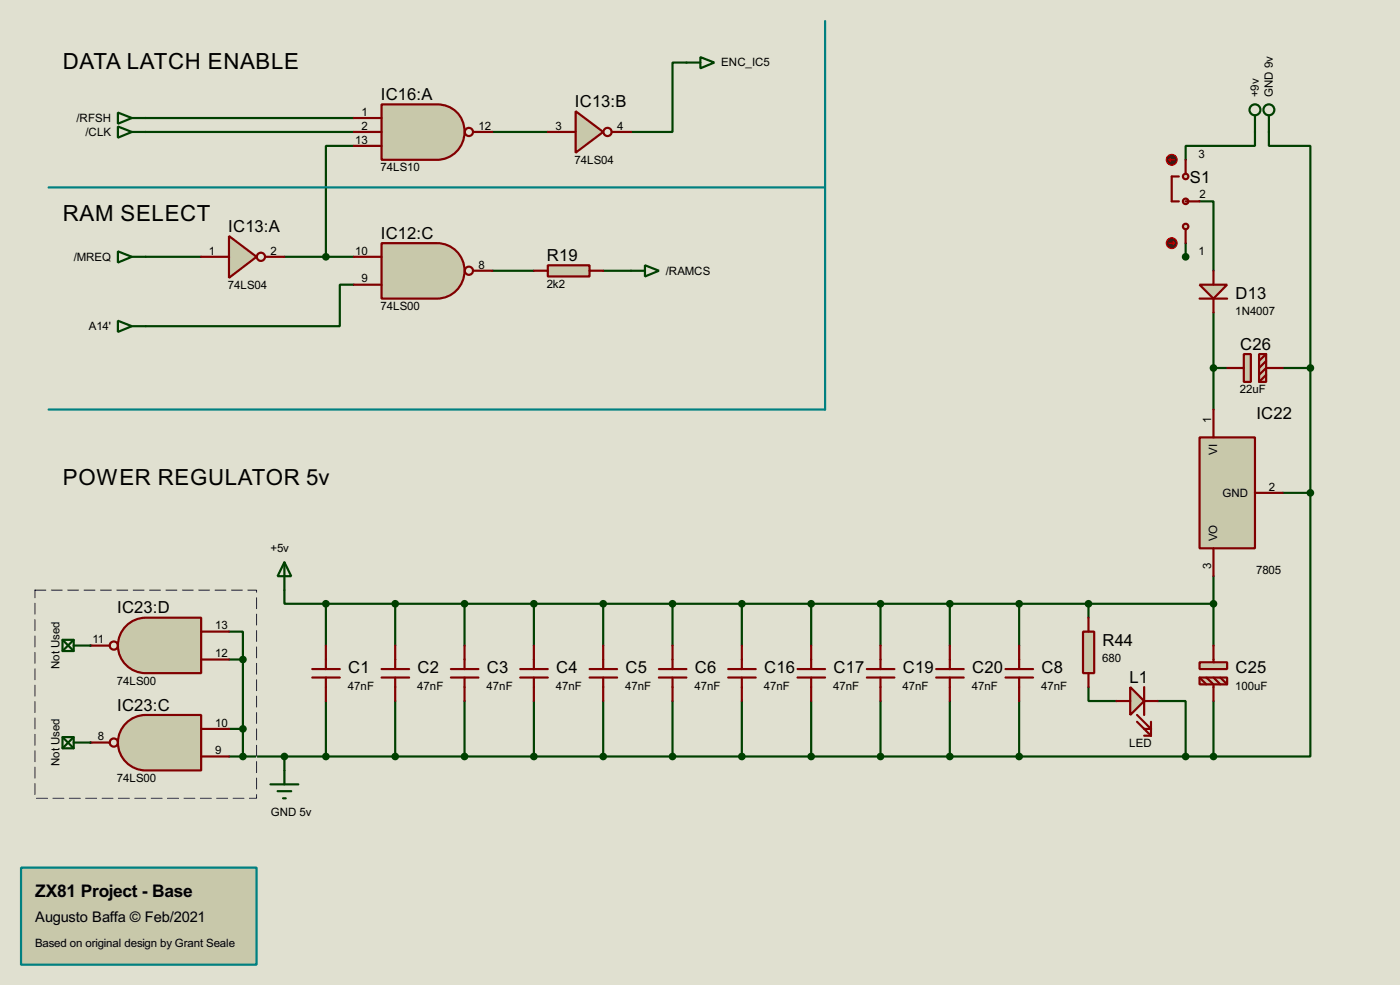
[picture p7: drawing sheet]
<svg xmlns="http://www.w3.org/2000/svg" width="256mm" height="180mm" viewBox="0 0 256 180" stroke-linecap="round" stroke-linejoin="round" font-family="sans-serif">
<path d="M0 0h256.5v180.3h-256.5z" fill="#e0e0d0"/>
<g fill="none" stroke="#004000" stroke-width=".4">
<path d="M26.7 24.2h38.1M26.7 21.6h38.1M64.8 26.7h-5.1v20.3M90.2 24.2h10.2M219.8 36.9h2.5v12.7M229.9 24.2v2.5h-12.7v2.6M232.5 24.2v2.5h7.6v40.7M26.7 47h10.2M52.1 47h12.7M90.2 49.6h7.6M110.5 49.6h5.1M222.3 57.2v17.8"/>
<path d="M222.3 67.4h2.5M235 67.4h5.1M240.1 67.4v22.8M235 90.2h5.1M240.1 90.2v48.3h-17.8M42 115.6h2.5v5.1M52.1 108v2.5h7.6M59.7 110.5h162.6M59.7 110.5v7.7M72.4 110.5v7.7M85.1 110.5v7.7M97.8 110.5v7.7"/>
<path d="M110.5 110.5v7.7M123.2 110.5v7.7M135.9 110.5v7.7M148.6 110.5v7.7M161.3 110.5v7.7M174 110.5v7.7M186.7 110.5v7.7M199.4 110.5v2.6M222.3 105.5v12.7M42 120.7h2.5M42 133.4h2.5M42 138.5h180.3"/>
<path d="M44.5 120.7v17.8M52.1 138.5v2.5M59.7 128.3v10.2M72.4 128.3v10.2M85.1 128.3v10.2M97.8 128.3v10.2M110.5 128.3v10.2M123.2 128.3v10.2M135.9 128.3v10.2M148.6 128.3v10.2M161.3 128.3v10.2M174 128.3v10.2"/>
<path d="M186.7 128.3v10.2M199.4 125.8v2.5h5.1M212.1 128.3h5.1v10.2M222.3 128.3v10.2"/>
</g>
<g fill="#004000">
<circle cx="16.6" cy="118.2" r=".2"/>
<circle cx="16.6" cy="135.9" r=".2"/>
</g>
<path d="M125.8 11.5h-2.6v12.7h-7.6M64.8 52.1h-2.5v7.6h-35.6M217.2 44.5v2.5" fill="none" stroke="#004000" stroke-width=".4"/>
<path d="M69.9 19.1h10.2a5.1 5.1 0 0 1 5 5.1 5.1 5.1 0 0 1-5 5.1h-10.2z" fill-rule="evenodd" fill="#c8c8aa" stroke="#800000" stroke-width=".4"/>
<g fill="none" stroke="#800000" stroke-width=".4">
<path d="M64.8 21.6h5.1M64.8 24.2h5.1M64.8 26.7h5.1M86.7 24.2h3.5"/>
<circle cx="85.9" cy="24.2" r=".75"/>
</g>
<path d="M105.5 20.4l5 3.8-5 3.8z" fill="#c8c8aa" stroke="#800000" stroke-width=".4"/>
<g fill="none" stroke="#800000" stroke-width=".4">
<path d="M100.4 24.2h5.1M112.1 24.2h3.5"/>
<circle cx="111.3" cy="24.2" r=".75"/>
</g>
<path d="M69.9 44.5h10.2a5.1 5.1 0 0 1 5 5.1 5.1 5.1 0 0 1-5 5.1h-10.2z" fill-rule="evenodd" fill="#c8c8aa" stroke="#800000" stroke-width=".4"/>
<g fill="none" stroke="#800000" stroke-width=".4">
<path d="M64.8 47h5.1M64.8 52.1h5.1M86.7 49.6h3.5"/>
<circle cx="85.9" cy="49.6" r=".75"/>
</g>
<path d="M42 43.2l5 3.8-5 3.9z" fill="#c8c8aa" stroke="#800000" stroke-width=".4"/>
<g fill="none" stroke="#800000" stroke-width=".4">
<path d="M36.9 47h5.1M48.6 47h3.5"/>
<circle cx="47.8" cy="47" r=".75"/>
</g>
<circle cx="59.7" cy="47" r=".5" fill="#004000" stroke="#004000" stroke-width=".4"/>
<path d="M21.6 46l2.6 1-2.6 1.1zM24.2 47h2.5M115.6 49.6h2.6M118.2 48.6l2.5 1-2.5 1z" fill="none" stroke="#004000" stroke-width=".4"/>
<path d="M100.4 48.6h7.6v2h-7.6z" fill="#c8c8aa" stroke="#800000" stroke-width=".4"/>
<path d="M97.8 49.6h2.6M108 49.6h2.5" fill="none" stroke="#800000" stroke-width=".4"/>
<path d="M21.6 23.2l2.6 1-2.6 1zM21.6 20.6l2.6 1-2.6 1.1zM24.2 24.2h2.5M24.2 21.6h2.5" fill="none" stroke="#004000" stroke-width=".4"/>
<path d="M8.9 34.3h142.3" fill="none" stroke="#008080" stroke-width=".4"/>
<path d="M3.9 158.8h43.1v17.8h-43.1z" fill-rule="evenodd" fill="#c8c8aa" stroke="#008080" stroke-width=".4"/>
<path d="M22.8 114.9a5.1 5.1 0 0 1 3.9-1.8h10.2v10.1h-10.2a5.1 5.1 0 0 1-4.6-2.9 5.1 5.1 0 0 1 .7-5.4z" fill-rule="evenodd" fill="#c8c8aa" stroke="#800000" stroke-width=".4"/>
<g fill="none" stroke="#800000" stroke-width=".4">
<path d="M16.6 118.2h3.5M36.9 115.6h5.1M36.9 120.7h5.1"/>
<circle cx="20.8" cy="118.2" r=".75"/>
</g>
<path d="M22.8 132.7a5.1 5.1 0 0 1 3.9-1.8h10.2v10.1h-10.2a5.1 5.1 0 0 1-4.6-2.9 5.1 5.1 0 0 1 .7-5.4z" fill-rule="evenodd" fill="#c8c8aa" stroke="#800000" stroke-width=".4"/>
<g fill="none" stroke="#800000" stroke-width=".4">
<path d="M59.7 118.2v4.3M72.4 118.2v4.3M85.1 118.2v4.3M97.8 118.2v4.3M110.5 118.2v4.3M123.2 118.2v4.3M135.9 118.2v4.3M148.6 118.2v4.3M161.3 118.2v4.3M174 118.2v4.3M186.7 118.2v4.3M16.6 135.9h3.5"/>
<path d="M36.9 133.4h5.1M36.9 138.5h5.1M57.2 122.5h5.1M57.2 124h5.1M59.7 124v4.3M69.9 122.5h5.1M69.9 124h5.1M72.4 124v4.3M82.6 122.5h5.1M82.6 124h5.1M85.1 124v4.3M95.3 122.5h5.1"/>
<path d="M95.3 124h5.1M97.8 124v4.3M108 122.5h5.1M108 124h5.1M110.5 124v4.3M120.7 122.5h5.1M120.7 124h5.1M123.2 124v4.3M133.4 122.5h5.1M133.4 124h5.1M135.9 124v4.3M146.1 122.5h5.1"/>
<path d="M146.1 124h5.1M148.6 124v4.3M158.8 122.5h5.1M158.8 124h5.1M161.3 124v4.3M171.5 122.5h5.1M171.5 124h5.1M174 124v4.3M184.2 122.5h5.1M184.2 124h5.1M186.7 124v4.3"/>
<circle cx="20.8" cy="135.9" r=".75"/>
</g>
<g fill="#004000" stroke="#004000" stroke-width=".4">
<circle cx="44.5" cy="120.7" r=".5"/>
<circle cx="44.5" cy="133.4" r=".5"/>
<circle cx="44.5" cy="138.5" r=".5"/>
<circle cx="52.1" cy="138.5" r=".5"/>
<circle cx="174" cy="138.5" r=".5"/>
<circle cx="161.3" cy="138.5" r=".5"/>
<circle cx="148.6" cy="138.5" r=".5"/>
<circle cx="174" cy="110.5" r=".5"/>
<circle cx="161.3" cy="110.5" r=".5"/>
<circle cx="148.6" cy="110.5" r=".5"/>
<circle cx="59.7" cy="110.5" r=".5"/>
<circle cx="72.4" cy="110.5" r=".5"/>
<circle cx="85.1" cy="110.5" r=".5"/>
<circle cx="97.8" cy="110.5" r=".5"/>
<circle cx="110.5" cy="110.5" r=".5"/>
<circle cx="123.2" cy="110.5" r=".5"/>
<circle cx="135.9" cy="110.5" r=".5"/>
<circle cx="135.9" cy="138.5" r=".5"/>
<circle cx="123.2" cy="138.5" r=".5"/>
<circle cx="110.5" cy="138.5" r=".5"/>
<circle cx="97.8" cy="138.5" r=".5"/>
<circle cx="85.1" cy="138.5" r=".5"/>
<circle cx="72.4" cy="138.5" r=".5"/>
<circle cx="59.7" cy="138.5" r=".5"/>
</g>
<path d="M52.1 102.9l1.3 2.6h-2.5zM52.1 102.9v5.1M49.6 143.6h5.1M50.9 144.8h2.5M51.9 146.1h.5M52.1 141v2.6" fill="none" stroke="#004000" stroke-width=".4"/>
<path d="M207.1 125.8l2.5 2.5-2.5 2.6z" fill="#c8c8aa" stroke="#800000" stroke-width=".4"/>
<path d="M204.5 128.3h2.6M208.3 130.9l2.6 2.5h-1.3M208.3 132.1l2.6 2.6M209.6 125.8v5.1M209.6 134.7h1.3M209.6 128.3h2.5M210.9 132.1v2.6" fill="none" stroke="#800000" stroke-width=".4"/>
<circle cx="186.7" cy="138.5" r=".5" fill="#004000" stroke="#004000" stroke-width=".4"/>
<path d="M198.4 115.6h2.1v7.6h-2.1z" fill="#c8c8aa" stroke="#800000" stroke-width=".4"/>
<path d="M199.4 113.1v2.5M199.4 123.2v2.6" fill="none" stroke="#800000" stroke-width=".4"/>
<circle cx="186.7" cy="110.5" r=".5" fill="#004000" stroke="#004000" stroke-width=".4"/>
<g fill="#c8c8aa" stroke="#800000" stroke-width=".4">
<path d="M219.8 121.2h5v1.3h-5z"/>
<path d="M219.8 124h5v1.3h-5z"/>
</g>
<path d="M222.3 118.2v3M219.8 124l1.2 1.3M221 124l1.3 1.3v3M222.3 124l1.3 1.3M223.6 124l1.2 1.3" fill="none" stroke="#800000" stroke-width=".4"/>
<g fill="#004000" stroke="#004000" stroke-width=".4">
<circle cx="199.4" cy="110.5" r=".5"/>
<circle cx="217.2" cy="138.5" r=".5"/>
</g>
<path d="M219.8 80.1h10.1v20.3h-10.1z" fill="#c8c8aa" stroke="#800000" stroke-width=".4"/>
<path d="M222.3 75v5.1M229.9 90.2h5.1M222.3 100.4v5.1" fill="none" stroke="#800000" stroke-width=".4"/>
<g fill="#004000" stroke="#004000" stroke-width=".4">
<circle cx="222.3" cy="110.5" r=".5"/>
<circle cx="222.3" cy="138.5" r=".5"/>
</g>
<g fill="#c8c8aa" stroke="#800000" stroke-width=".4">
<path d="M227.9 64.8h1.3v5.1h-1.3z"/>
<path d="M230.7 64.8h1.3v5.1h-1.3z"/>
</g>
<path d="M224.8 67.4h3.1M232 64.8l-1.3 1.3M232 66.1l-1.3 1.3M232 68.6l-1.3 1.3M235 67.4h-3l-1.3 1.2" fill="none" stroke="#800000" stroke-width=".4"/>
<path d="M219.8 52.1h5l-2.5 2.6z" fill="#c8c8aa" stroke="#800000" stroke-width=".4"/>
<path d="M216 32.3h-1.3v4.6h1.3M219.8 54.7h5M222.3 49.6v2.5M222.3 54.7v2.5" fill="none" stroke="#800000" stroke-width=".4"/>
<g fill="#004000" stroke="#004000" stroke-width=".4">
<circle cx="222.3" cy="67.4" r=".5"/>
<circle cx="240" cy="90.2" r=".5"/>
</g>
<g fill="#c8c8aa" stroke="#800000" stroke-width=".4">
<circle cx="217.2" cy="32.3" r=".5"/>
<circle cx="217.2" cy="41.5" r=".5"/>
<circle cx="217.2" cy="36.9" r=".5"/>
</g>
<path d="M217.2 29.3v2.5M217.2 36.9h2.6M217.2 42v2.5" fill="none" stroke="#800000" stroke-width=".4"/>
<circle cx="214.6" cy="29.3" r="1" fill="#400000" stroke="#f00" stroke-width=".2"/>
<path d="M214.2 29.3l.2 .2M214.2 29.3h1M214.4 29l-.2 .3" fill="none" stroke="#f00" stroke-width=".2"/>
<circle cx="214.6" cy="44.5" r="1" fill="#400000" stroke="#f00" stroke-width=".2"/>
<path d="M214.2 44.5h1M214.9 44.3l.3 .2M215.2 44.5l-.3 .3" fill="none" stroke="#f00" stroke-width=".2"/>
<g fill="none" stroke="#004000" stroke-width=".4">
<path d="M125.8 11.5h2.5M128.3 10.5l2.6 1-2.6 1zM229.9 21.1v3.1M232.5 21.1v3.1M21.6 58.7l2.6 1-2.6 1.1zM24.2 59.7h2.5M11.5 117.1h2v2.1h-2zM11.5 117.1l2 2.1M13.5 118.2h3.1M13.5 117.1l-2 2.1M11.5 134.9h2v2.1h-2zM11.5 134.9l2 2.1"/>
<path d="M13.5 135.9h3.1M13.5 134.9l-2 2.1"/>
<circle cx="229.9" cy="20.1" r="1"/>
<circle cx="232.4" cy="20.1" r="1"/>
</g>
<g fill="#004000" stroke="#004000" stroke-width=".4">
<circle cx="240" cy="67.4" r=".5"/>
<circle cx="217.2" cy="47" r=".5"/>
</g>
<path d="M151.2 3.9v71.1h-142.3" fill="none" stroke="#008080" stroke-width=".4"/>
<path d="M6.4 108h40.6v38.1h-40.6z" fill="none" stroke="#e0e0d0" stroke-width=".18"/>
<path d="M6.4 108h40.6v38.1h-40.6z" fill="none" stroke="#000080" stroke-width=".18" stroke-dasharray="2 1"/>
<g font-size="4.6">
<text x="11.5" y="12.5">DATA LATCH ENABLE</text>
<text x="11.5" y="40.5">RAM SELECT</text>
<text x="11.5" y="88.8">POWER REGULATOR 5v</text>
</g>
<text font-size="3.6" x="6.5" y="164.2">ZX81 Project - Base</text>
<g font-size="3.4">
<text x="69.8" y="18.3">IC16:A</text>
<text x="105.3" y="19.6">IC13:B</text>
<text x="218" y="33.5">S1</text>
<text x="41.8" y="42.4">IC13:A</text>
<text x="69.8" y="43.7">IC12:C</text>
<text x="100.2" y="47.8">R19</text>
<text x="226.4" y="54.7">D13</text>
<text x="227.2" y="64">C26</text>
<text x="230.2" y="76.7">IC22</text>
<text x="21.5" y="112.3">IC23:D</text>
<text x="202" y="118.2">R44</text>
<text x="63.8" y="123.3">C1</text>
<text x="76.5" y="123.3">C2</text>
<text x="89.2" y="123.3">C3</text>
<text x="101.9" y="123.3">C4</text>
<text x="114.6" y="123.3">C5</text>
<text x="127.3" y="123.3">C6</text>
<text x="140" y="123.3">C16</text>
<text x="152.7" y="123.3">C17</text>
<text x="165.4" y="123.3">C19</text>
<text x="178.1" y="123.3">C20</text>
<text x="190.8" y="123.3">C8</text>
<text x="206.9" y="125">L1</text>
<text x="226.4" y="123.3">C25</text>
<text x="21.5" y="130.1">IC23:C</text>
</g>
<text font-size="3" x="6.4" y="168.8">Augusto Baffa © Feb/2021</text>
<g font-size="2.4">
<text x="132.1" y="12.2">ENC_IC5</text>
<text x="230.6" y="17.8" transform="rotate(-90 230.6 17.8)">+9v</text>
<text x="233.2" y="17.8" transform="rotate(-90 233.2 17.8)">GND 9v</text>
<text x="14" y="22.3">/RFSH</text>
<text x="66.2" y="21.2">1</text>
<text x="66.2" y="23.8">2</text>
<text x="87.7" y="23.8">12</text>
<text x="101.8" y="23.8">3</text>
<text x="113.1" y="23.8">4</text>
<text x="15.7" y="24.9">/CLK</text>
<text x="65.1" y="26.3">13</text>
<text x="219.6" y="28.9">3</text>
<text x="69.7" y="31.4">74LS10</text>
<text x="105.3" y="30">74LS04</text>
<text x="219.8" y="36.3">2</text>
<text x="13.5" y="47.7">/MREQ</text>
<text x="38.3" y="46.6">1</text>
<text x="49.6" y="46.6">2</text>
<text x="65.1" y="46.6">10</text>
<text x="219.6" y="46.6">1</text>
<text x="41.8" y="52.9">74LS04</text>
<text x="66.2" y="51.7">9</text>
<text x="87.7" y="49.2">8</text>
<text x="100.2" y="52.7">2k2</text>
<text x="122" y="50.3">/RAMCS</text>
<text x="69.7" y="56.8">74LS00</text>
<text x="226.3" y="57.6">1N4007</text>
<text x="16.3" y="60.4">A14'</text>
<text x="227.2" y="72">22uF</text>
<text x="221.9" y="77.5" transform="rotate(-90 221.9 77.5)">1</text>
<text x="223" y="83.2" transform="rotate(-90 223 83.2)">VI</text>
<text x="232.5" y="89.8">2</text>
<text x="223.9" y="90.9">GND</text>
<text x="49.6" y="101.1">+5v</text>
<text x="223" y="99.1" transform="rotate(-90 223 99.1)">VO</text>
<text x="221.9" y="104.1" transform="rotate(-90 221.9 104.1)">3</text>
<text x="230.1" y="105">7805</text>
<text x="17" y="117.8">11</text>
<text x="39.4" y="115.2">13</text>
<text x="10.9" y="122.4" transform="rotate(-90 10.9 122.4)">Not Used</text>
<text x="21.4" y="125.3">74LS00</text>
<text x="39.4" y="120.3">12</text>
<text x="201.9" y="121.1">680</text>
<text x="63.8" y="126.2">47nF</text>
<text x="76.5" y="126.2">47nF</text>
<text x="89.2" y="126.2">47nF</text>
<text x="101.9" y="126.2">47nF</text>
<text x="114.6" y="126.2">47nF</text>
<text x="127.3" y="126.2">47nF</text>
<text x="140" y="126.2">47nF</text>
<text x="152.7" y="126.2">47nF</text>
<text x="165.4" y="126.2">47nF</text>
<text x="178.1" y="126.2">47nF</text>
<text x="190.8" y="126.2">47nF</text>
<text x="226.3" y="126.2">100uF</text>
<text x="18" y="135.5">8</text>
<text x="39.4" y="133">10</text>
<text x="206.9" y="136.8">LED</text>
<text x="10.9" y="140.2" transform="rotate(-90 10.9 140.2)">Not Used</text>
<text x="21.4" y="143.1">74LS00</text>
<text x="39.4" y="138.1">9</text>
<text x="49.6" y="149.3">GND 5v</text>
<text x="6.4" y="173.4">Based on original design by Grant Seale</text>
</g>
</svg>
